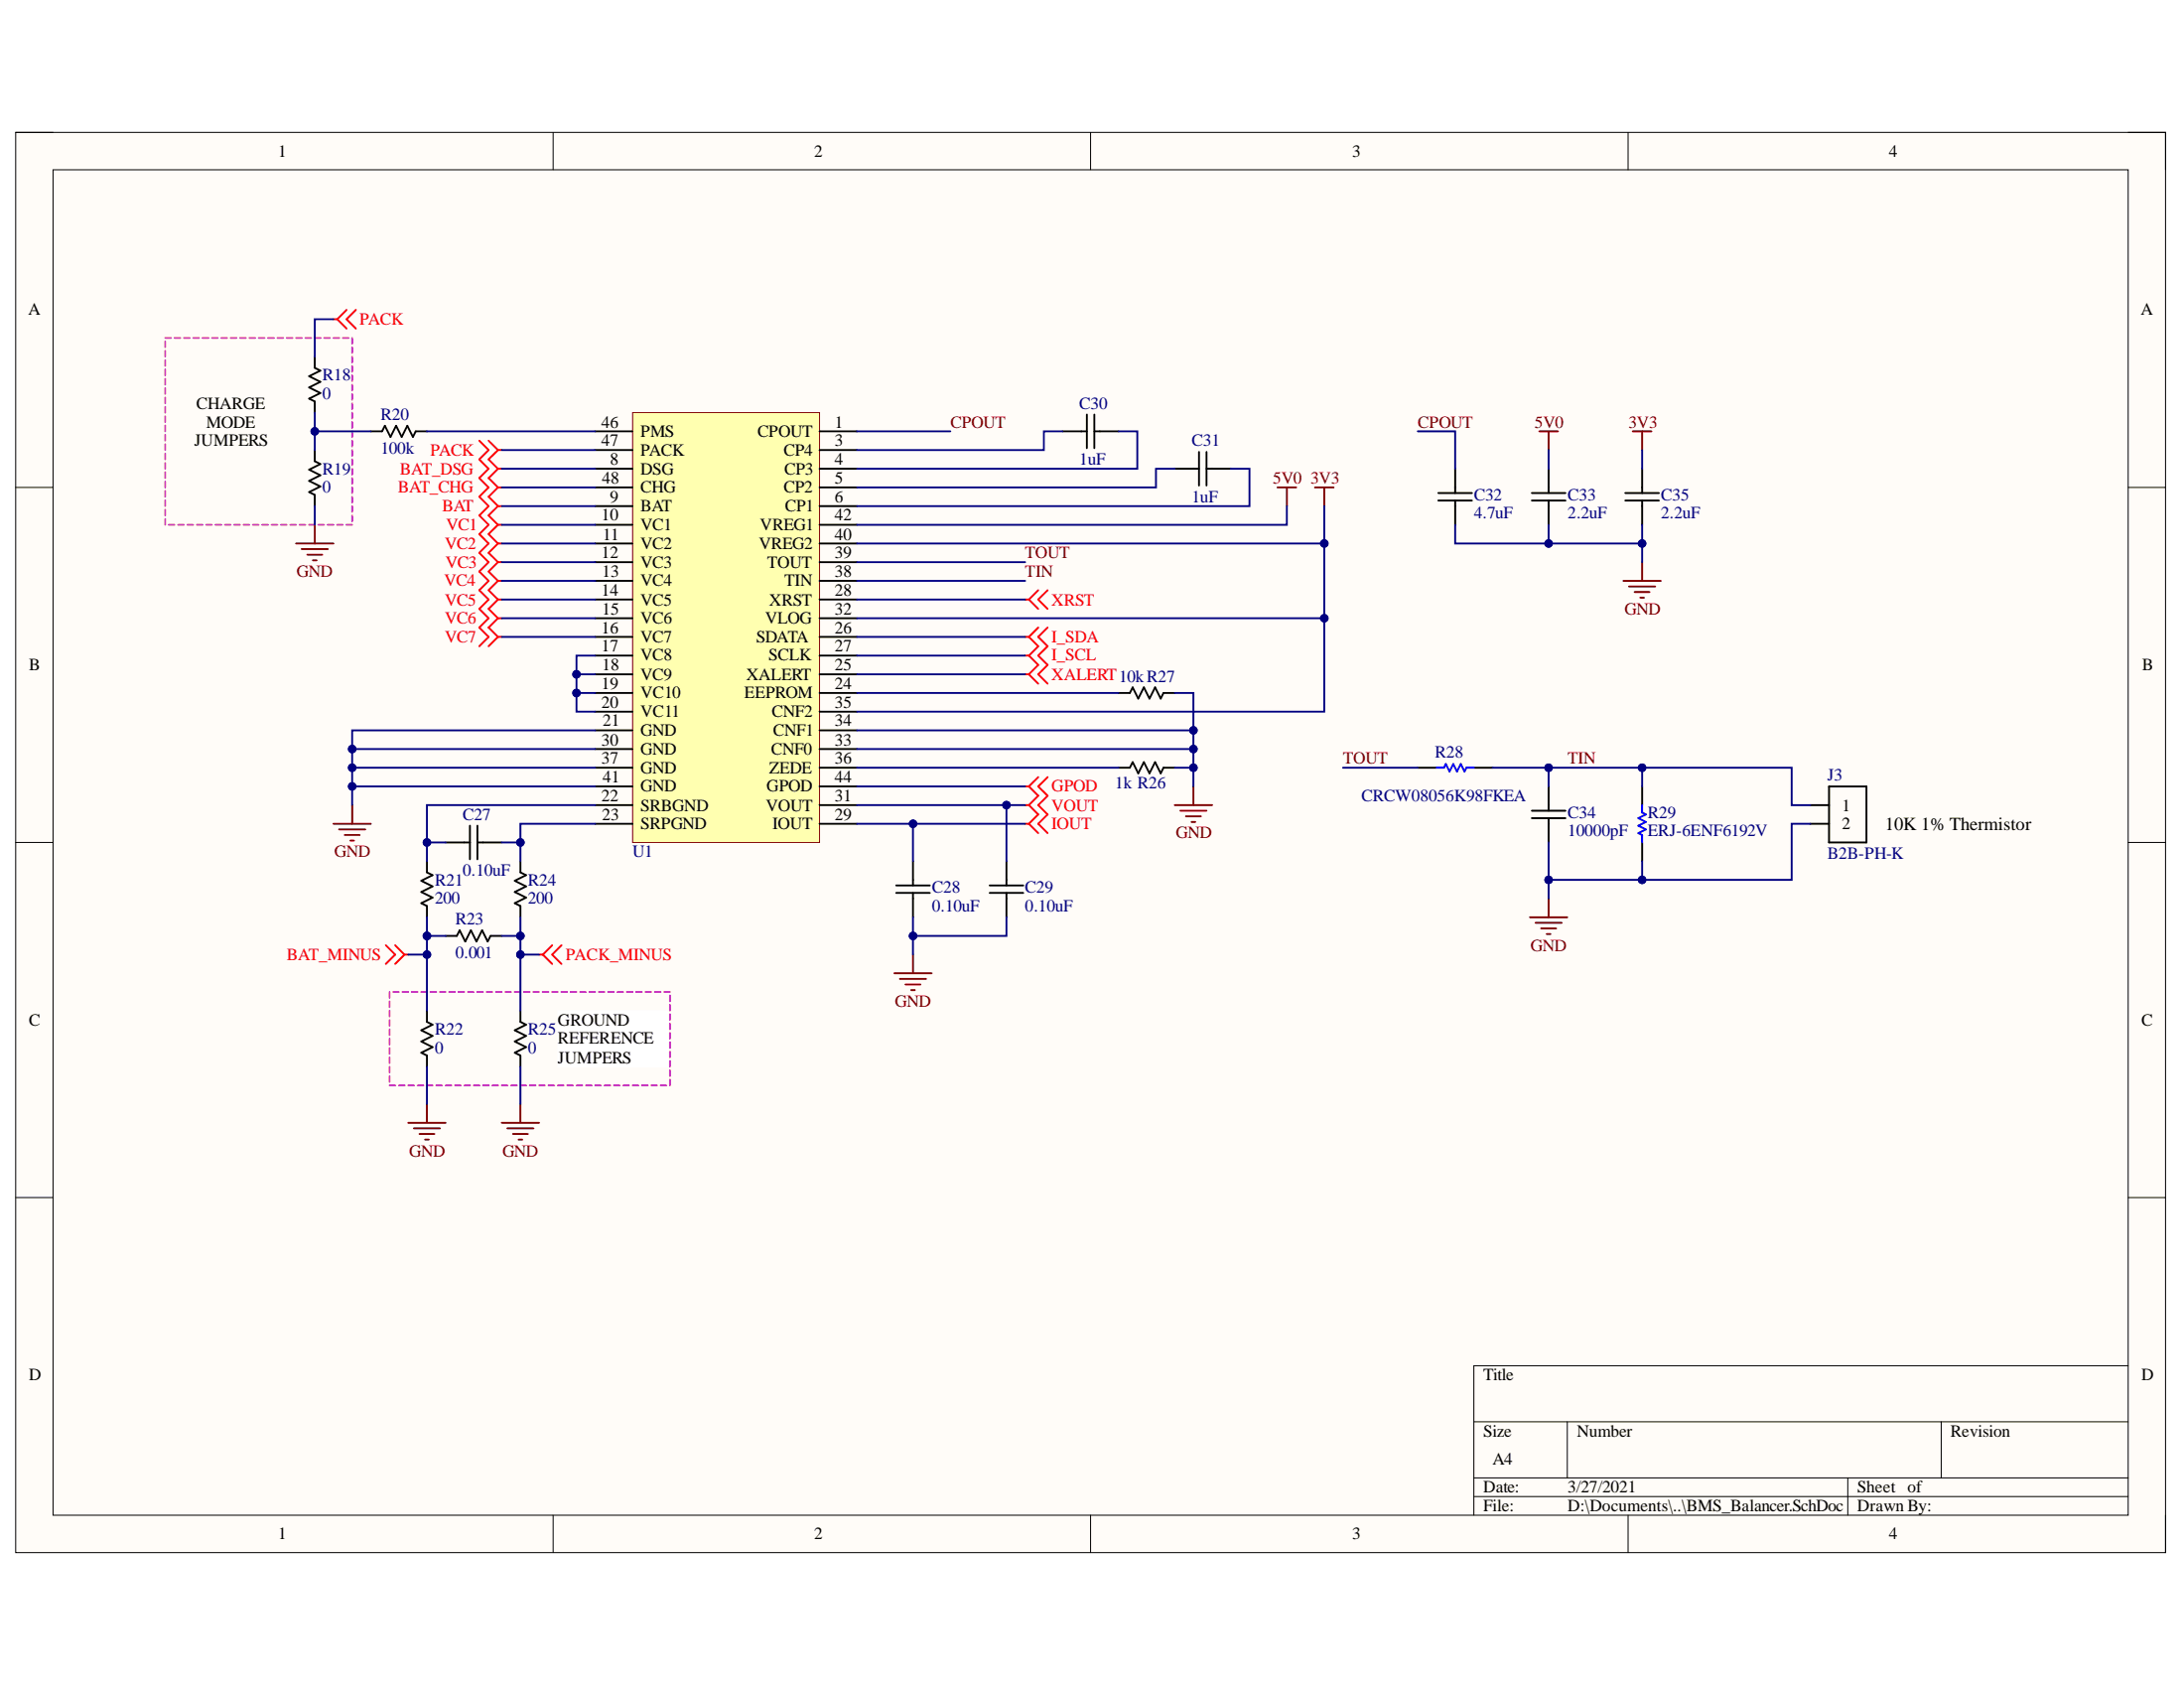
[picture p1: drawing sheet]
<svg xmlns="http://www.w3.org/2000/svg" width="279mm" height="216mm" viewBox="0 0 279 216" stroke-linecap="round" stroke-linejoin="round" font-family="sans-serif">
<path d="M2 16.9h275v181.7h-275z" fill-rule="evenodd" fill="#fffcf8"/>
<path d="M2 16.9h275v181.7h-275z" fill="none" stroke="#000" stroke-width=".13"/>
<path d="M6.8 21.7h265.5v172.1h-265.5z" fill-rule="evenodd" fill="#fffcf8"/>
<g fill="none" stroke="#000" stroke-width=".13">
<path d="M2 16.9h4.8M70.8 16.9v4.8M139.5 16.9v4.8M208.3 16.9v4.8M272.3 16.9h4.7v4.8M6.8 21.7h265.5v172.1h-265.5zM2 62.3h4.8M272.3 62.3h4.7M2 107.8h4.8M272.3 107.8h4.7M2 153.2h4.8M272.3 153.2h4.7"/>
<path d="M272.3 174.7h-83.8v19.1M70.8 193.8v4.8M139.5 193.8v4.8M188.5 181.9h83.8M188.5 189h83.8M188.5 191.4h83.8M200.5 181.9v7.1M208.3 193.8v4.8M236.4 189v4.8M248.3 181.9v7.1M277 193.8v4.8"/>
</g>
<path d="M80.9 52.8h23.9v55h-23.9z" fill-rule="evenodd" fill="#ffffb0"/>
<path d="M80.9 52.8h23.9v55h-23.9z" fill="none" stroke="#800000" stroke-width=".13"/>
<g fill="none" stroke="#000" stroke-width=".24">
<path d="M76.1 55.2h4.8M76.1 57.6h4.8M76.1 60h4.8M104.8 55.2h4.8M104.8 57.6h4.8M104.8 60h4.8M135.9 55.2h3.1M139 53v4.3M140 55.2h3.1M140 53v4.3M150.3 60h3.1M153.4 57.8v4.3"/>
<path d="M154.3 60h3.2M154.3 57.8v4.3M186.2 60v3.1M198.1 60v3.1M210.1 60v3.1M76.1 62.3h4.8M76.1 64.7h4.8M76.1 67.1h4.8M76.1 69.5h4.8M76.1 71.9h4.8M76.1 74.3h4.8M76.1 76.7h4.8"/>
<path d="M76.1 79.1h4.8M104.8 62.3h4.8M104.8 64.7h4.8M104.8 67.1h4.8M104.8 69.5h4.8M104.8 71.9h4.8M104.8 74.3h4.8M104.8 76.7h4.8M104.8 79.1h4.8M184 64h4.3M184 63.1h4.3M186.2 64v3.1"/>
<path d="M196 64h4.3M196 63.1h4.3M198.1 64v3.1M207.9 64h4.3M207.9 63.1h4.3M210.1 64v3.1M76.1 81.5h4.8M76.1 83.9h4.8M76.1 86.2h4.8M76.1 88.6h4.8M76.1 91h4.8M76.1 93.4h4.8"/>
<path d="M76.1 95.8h4.8M76.1 98.2h4.8M104.8 81.5h4.8M104.8 83.9h4.8M104.8 86.2h4.8M104.8 88.6h4.8M104.8 91h4.8M104.8 93.4h4.8M104.8 95.8h4.8M104.8 98.2h4.8M143.1 98.2h1.4l.4-.7 .7 1.4 .7-1.4 .8 1.4 .7-1.4 .7 1.4 .3-.7h1.5M181.4 98.2h2.4"/>
<path d="M188.5 98.2h2.4M54.6 110.1v1.5l.7 .3-1.4 .8 1.4 .7-1.4 .7 1.4 .7-1.4 .7 .7 .4v1.4M57 119.7h1.4l.4-.7 .7 1.4 .7-1.4 .8 1.4 .7-1.4 .7 1.4 .4-.7h1.4M57 107.8h3.1M60.1 105.6v4.3M61.1 107.8h3.1M61.1 105.6v4.3M66.6 110.1v1.5l.7 .3-1.4 .8 1.4 .7-1.4 .7 1.4 .7-1.4 .7 .7 .4v1.4M76.1 103h4.8M76.1 105.4h4.8M76.1 100.6h4.8M104.8 103h4.8"/>
<path d="M104.8 105.4h4.8M104.8 100.6h4.8M114.6 113.3h4.4M114.6 114.2h4.4M116.8 110.1v3.2M116.8 114.2v3.1M126.6 113.3h4.3M126.6 114.2h4.3M128.8 110.1v3.2M128.8 114.2v3.1M196 103.7h4.3M196 104.6h4.3"/>
<path d="M198.1 100.6v3.1M198.1 104.6v3.2M54.6 129.3v1.4l.7 .4-1.4 .7 1.4 .7-1.4 .7 1.4 .7-1.4 .7 .7 .4v1.4M66.6 129.3v1.4l.7 .4-1.4 .7 1.4 .7-1.4 .7 1.4 .7-1.4 .7 .7 .4v1.4"/>
</g>
<g fill="none" stroke="#800000" stroke-width=".24">
<path d="M196.9 55.2h2.4M198.1 55.2v2.4M208.9 55.2h2.4M210.1 55.2v2.4M163.4 62.3h2.4M164.6 62.3v2.4M168.2 62.3h2.4M169.4 62.3v2.4M207.7 74.3h4.8M208.4 75h3.3M209.1 75.7h1.9M209.8 76.4h.5"/>
<path d="M210.1 71.9v2.4M42.7 105.4h4.7M43.4 106.1h3.3M44.1 106.8h1.9M44.8 107.5h.5M45.1 103v2.4M150.3 103h4.8M151 103.7h3.3M151.7 104.4h1.9M152.4 105.1h.5M152.7 100.6v2.4M114.4 124.5h4.8"/>
<path d="M115.1 125.2h3.4M115.8 125.9h2M116.6 126.6h.4M116.8 122.1v2.4M52.2 143.6h4.8M52.9 144.3h3.4M53.7 145h1.9M54.4 145.8h.5M54.6 141.2v2.4M64.2 143.6h4.8M64.9 144.3h3.4M65.6 145h1.9"/>
<path d="M66.3 145.8h.5M66.6 141.2v2.4"/>
</g>
<g fill="none" stroke="#f00" stroke-width=".24">
<path d="M61.3 56.4l1.2 1.2-1.2 1.2 1.2 1.2-1.2 1.1 1.2 1.2-1.2 1.2 1.2 1.2-1.2 1.2 1.2 1.2-1.2 1.2 1.2 1.2-1.2 1.2 1.2 1.2-1.2 1.2 1.2 1.2-1.2 1.2 1.2 1.2-1.2 1.2 1.2 1.2-1.2 1.2 1.2 1.2-1.2 1.2M62.5 56.4l1.2 1.2M63.7 60l-1.2 1.1 1.2 1.2M63.7 57.6l-1.2 1.2 1.2 1.2M63.7 60h.5M63.7 57.6h.5M63.7 62.3l-1.2 1.2 1.2 1.2M63.7 62.3h.5M63.7 64.7l-1.2 1.2 1.2 1.2M63.7 64.7h.5M63.7 67.1l-1.2 1.2 1.2 1.2M63.7 67.1h.5"/>
<path d="M63.7 69.5l-1.2 1.2 1.2 1.2M63.7 69.5h.5M63.7 71.9l-1.2 1.2 1.2 1.2M63.7 71.9h.5M63.7 74.3l-1.2 1.2 1.2 1.2M63.7 74.3h.5M63.7 76.7l-1.2 1.2 1.2 1.2M63.7 76.7h.5M63.7 79.1l-1.2 1.2 1.2 1.2M63.7 79.1h.5M131.2 76.7h.4M131.6 76.7l1.2 1.2"/>
<path d="M132.8 75.5l-1.2 1.2M134 75.5l-1.2 1.2 1.2 1.2M63.7 81.5l-1.2 1.2M63.7 81.5h.5M132.8 99.4l-1.2 1.2M134 99.4l-1.2 1.2 1.2 1.2-1.2 1.2 1.2 1.2-1.2 1.2 1.2 1.2M131.2 100.6h.4M131.2 103h.4M131.2 105.4h.4M131.6 100.6l1.2 1.2-1.2 1.2M131.6 103l1.2 1.2-1.2 1.2M131.6 105.4l1.2 1.2"/>
<path d="M49.4 120.9l1.2 1.2-1.2 1.2M50.6 120.9l1.1 1.2M51.7 122.1l-1.1 1.2M51.7 122.1h.5M69 122.1h.4M69.4 122.1l1.2 1.2M70.6 120.9l-1.2 1.2M71.8 120.9l-1.2 1.2 1.2 1.2"/>
</g>
<path d="M183.8 98.2h.9l.3-.5 .4 1 .5-1 .5 1 .5-1 .5 1 .2-.5h.9" fill="none" stroke="#00f" stroke-width=".24"/>
<path d="M71.4 129.3h14.3v7.1h-14.3z" fill-rule="evenodd" fill="#fff"/>
<path d="M71.4 129.3h14.3v7.1h-14.3z" fill="none" stroke="#fff" stroke-width=".13"/>
<g fill="none" stroke="#cd32cd" stroke-width=".24">
<path d="M21.1 43.2h.8M21.1 43.7v.7M21.1 44.9v.7M21.1 46.1v.7M21.1 47.3v.7M21.1 48.5v.7M21.1 49.6v.8M21.1 50.8v.8M21.1 52v.8M21.1 53.2v.8M21.1 54.4v.8M21.1 55.6v.8"/>
<path d="M21.1 56.8v.8M21.1 58v.8M21.1 59.2v.8M22.3 43.2h.8M23.5 43.2h.8M24.7 43.2h.8M25.9 43.2h.8M27.1 43.2h.8M28.3 43.2h.8M29.5 43.2h.8M30.7 43.2h.7M31.9 43.2h.7"/>
<path d="M33.1 43.2h.7M34.3 43.2h.7M35.5 43.2h.7M36.7 43.2h.7M37.9 43.2h.7M39.1 43.2h.7M40.3 43.2h.7M41.5 43.2h.7M42.7 43.2h.7M43.9 43.2h.7M45.1 43.2v.8M45.1 44.4v.8"/>
<path d="M45.1 45.6v.8M45.1 46.8v.8M45.1 48v.7M45.1 49.2v.7M45.1 50.4v.7M45.1 51.6v.7M45.1 52.8v.7M45.1 54v.7M45.1 55.2v.7M45.1 56.4v.7M45.1 57.6v.7M45.1 58.8v.7"/>
<path d="M45.1 60v.7M21.1 60.4v.7M21.1 61.6v.7M21.1 62.8v.7M21.1 64v.7M21.1 65.2v.7M21.1 66.4v.7M21.6 67.1h.7M22.8 67.1h.7M24 67.1h.7M25.2 67.1h.7M26.4 67.1h.7"/>
<path d="M27.6 67.1h.7M28.8 67.1h.7M30 67.1h.7M31.1 67.1h.8M32.3 67.1h.8M33.5 67.1h.8M34.7 67.1h.8M35.9 67.1h.8M37.1 67.1h.8M38.3 67.1h.8M39.5 67.1h.8M40.7 67.1h.8"/>
<path d="M41.9 67.1h.8M43.1 67.1h.8M44.3 67.1h.8M45.1 61.1v.8M45.1 62.3v.8M45.1 63.5v.8M45.1 64.7v.8M45.1 65.9v.8M49.8 126.9v.7M49.8 128.1v.7M49.8 129.3v.7M49.8 130.5v.7"/>
<path d="M49.8 131.7v.7M49.8 132.9v.7M49.8 134v.8M49.8 135.2v.8M49.8 136.4v.8M49.8 137.6v.8M49.8 138.8h.8M50.3 126.9h.7M51 138.8h.8M51.5 126.9h.7M52.2 138.8h.8M52.7 126.9h.7"/>
<path d="M53.4 138.8h.8M53.9 126.9h.7M54.6 138.8h.8M55.1 126.9h.7M55.8 138.8h.8M56.3 126.9h.7M57 138.8h.8M57.5 126.9h.7M58.2 138.8h.8M58.7 126.9h.7M59.4 138.8h.8M59.8 126.9h.8"/>
<path d="M60.6 138.8h.7M61 126.9h.8M61.8 138.8h.7M62.2 126.9h.8M63 138.8h.7M63.4 126.9h.8M64.2 138.8h.7M64.6 126.9h.8M65.4 138.8h.7M65.8 126.9h.8M66.6 138.8h.7M67 126.9h.8"/>
<path d="M67.8 138.8h.7M68.2 126.9h.8M69 138.8h.7M69.4 126.9h.8M70.2 138.8h.7M70.6 126.9h.8M71.4 138.8h.7M71.8 126.9h.8M72.6 138.8h.7M73 126.9h.7M73.7 138.8h.8M74.2 126.9h.7"/>
<path d="M74.9 138.8h.8M75.4 126.9h.7M76.1 138.8h.8M76.6 126.9h.7M77.3 138.8h.8M77.8 126.9h.7M78.5 138.8h.8M79 126.9h.7M79.7 138.8h.8M80.2 126.9h.7M80.9 138.8h.8M81.4 126.9h.7"/>
<path d="M82.1 138.8h.8M82.6 126.9h.7M83.3 138.8h.8M83.8 126.9h.7M84.5 138.8h.8M85 126.9h.7M85.7 127.3v.8M85.7 128.5v.8M85.7 129.7v.8M85.7 130.9v.8M85.7 132.1v.8M85.7 133.3v.7"/>
<path d="M85.7 134.5v.7M85.7 135.7v.7M85.7 136.9v.7M85.7 138.1v.7"/>
</g>
<path d="M44.3 39.6l-1.2 1.2M45.5 39.6l-1.2 1.2 1.2 1.2M42.7 40.8h.4M43.1 40.8l1.2 1.2M131.2 86.2h.4M131.2 83.9h.4M131.2 81.5h.4M131.6 86.2l1.2 1.2M131.6 83.9l1.2 1.1-1.2 1.2M131.6 81.5l1.2 1.2-1.2 1.2M132.8 80.3l-1.2 1.2M134 80.3l-1.2 1.2 1.2 1.2-1.2 1.2 1.2 1.1-1.2 1.2 1.2 1.2" fill="none" stroke="#f00" stroke-width=".24"/>
<path d="M40.3 45.6v1.4l.7 .4-1.4 .7 1.4 .7-1.4 .8 1.4 .7-1.4 .7 .7 .3v1.5M40.3 57.6v1.4l.7 .4-1.4 .7 1.4 .7-1.4 .7 1.4 .7-1.4 .7 .7 .4v1.4M47.4 55.2h1.5l.3-.7 .8 1.4 .7-1.4 .7 1.4 .7-1.4 .7 1.4 .4-.7h1.4M143.1 88.6h1.4l.4-.7 .7 1.5 .7-1.5 .8 1.5 .7-1.5 .7 1.5 .3-.8h1.5M210.1 100.6v2.4M210.1 107.8v2.4M231.6 103h2.4M231.6 105.4h2.4M234 100.6h4.8v7.2h-4.8z" fill="none" stroke="#000" stroke-width=".24"/>
<path d="M210.1 103v.9l.5 .3-1 .4 1 .5-1 .5 1 .5-1 .5 .5 .2v1" fill="none" stroke="#00f" stroke-width=".24"/>
<path d="M37.9 69.5h4.8M38.6 70.2h3.3M39.3 70.9h1.9M40 71.7h.5M40.3 67.1v2.4M195.7 117.3h4.8M196.4 118h3.4M197.2 118.7h1.9M197.9 119.5h.5M198.1 114.9v2.4" fill="none" stroke="#800000" stroke-width=".24"/>
<path d="M40.3 55.2h7.1M210.1 57.6v2.4" fill="none" stroke="#000080" stroke-width=".24"/>
<circle cx="40.3" cy="55.2" r=".48" fill="#000080"/>
<circle cx="40.3" cy="55.2" r=".48" fill="none" stroke="#000080" stroke-width=".13"/>
<path d="M42.7 40.8h-2.4v4.8M45.1 100.6h31" fill="none" stroke="#000080" stroke-width=".24"/>
<circle cx="45.1" cy="100.6" r=".48" fill="#000080"/>
<circle cx="45.1" cy="100.6" r=".48" fill="none" stroke="#000080" stroke-width=".13"/>
<path d="M45.1 98.2h31" fill="none" stroke="#000080" stroke-width=".24"/>
<circle cx="45.1" cy="98.2" r=".48" fill="#000080"/>
<circle cx="45.1" cy="98.2" r=".48" fill="none" stroke="#000080" stroke-width=".13"/>
<path d="M45.1 95.8h31" fill="none" stroke="#000080" stroke-width=".24"/>
<circle cx="45.1" cy="95.8" r=".48" fill="#000080"/>
<circle cx="45.1" cy="95.8" r=".48" fill="none" stroke="#000080" stroke-width=".13"/>
<path d="M76.1 93.4h-31v9.6" fill="none" stroke="#000080" stroke-width=".24"/>
<circle cx="45.1" cy="100.6" r=".48" fill="#000080"/>
<circle cx="45.1" cy="100.6" r=".48" fill="none" stroke="#000080" stroke-width=".13"/>
<circle cx="45.1" cy="98.2" r=".48" fill="#000080"/>
<circle cx="45.1" cy="98.2" r=".48" fill="none" stroke="#000080" stroke-width=".13"/>
<circle cx="45.1" cy="95.8" r=".48" fill="#000080"/>
<circle cx="45.1" cy="95.8" r=".48" fill="none" stroke="#000080" stroke-width=".13"/>
<path d="M52.2 122.1h2.4" fill="none" stroke="#000080" stroke-width=".24"/>
<circle cx="54.6" cy="122.1" r=".48" fill="#000080"/>
<circle cx="54.6" cy="122.1" r=".48" fill="none" stroke="#000080" stroke-width=".13"/>
<path d="M54.6 119.7h2.4" fill="none" stroke="#000080" stroke-width=".24"/>
<circle cx="54.6" cy="119.7" r=".48" fill="#000080"/>
<circle cx="54.6" cy="119.7" r=".48" fill="none" stroke="#000080" stroke-width=".13"/>
<path d="M54.6 107.8h2.4" fill="none" stroke="#000080" stroke-width=".24"/>
<circle cx="54.6" cy="107.8" r=".48" fill="#000080"/>
<circle cx="54.6" cy="107.8" r=".48" fill="none" stroke="#000080" stroke-width=".13"/>
<path d="M76.1 103h-21.5v7.1" fill="none" stroke="#000080" stroke-width=".24"/>
<circle cx="54.6" cy="107.8" r=".48" fill="#000080"/>
<circle cx="54.6" cy="107.8" r=".48" fill="none" stroke="#000080" stroke-width=".13"/>
<path d="M54.6 55.2h21.5M66.6 117.3v2.4h-2.4" fill="none" stroke="#000080" stroke-width=".24"/>
<circle cx="66.6" cy="119.7" r=".48" fill="#000080"/>
<circle cx="66.6" cy="119.7" r=".48" fill="none" stroke="#000080" stroke-width=".13"/>
<path d="M64.2 107.8h2.4" fill="none" stroke="#000080" stroke-width=".24"/>
<circle cx="66.6" cy="107.8" r=".48" fill="#000080"/>
<circle cx="66.6" cy="107.8" r=".48" fill="none" stroke="#000080" stroke-width=".13"/>
<path d="M64.2 60h11.9M64.2 57.6h11.9M64.2 79.1h11.9M64.2 76.7h11.9M64.2 74.3h11.9M64.2 71.9h11.9M64.2 69.5h11.9M64.2 67.1h11.9M64.2 64.7h11.9M64.2 62.3h11.9M64.2 81.5h11.9M66.6 122.1h2.4" fill="none" stroke="#000080" stroke-width=".24"/>
<circle cx="66.6" cy="122.1" r=".48" fill="#000080"/>
<circle cx="66.6" cy="122.1" r=".48" fill="none" stroke="#000080" stroke-width=".13"/>
<path d="M76.1 105.4h-9.5v4.7" fill="none" stroke="#000080" stroke-width=".24"/>
<circle cx="66.6" cy="107.8" r=".48" fill="#000080"/>
<circle cx="66.6" cy="107.8" r=".48" fill="none" stroke="#000080" stroke-width=".13"/>
<path d="M76.1 83.9h-2.4v7.1h2.4" fill="none" stroke="#000080" stroke-width=".24"/>
<circle cx="73.8" cy="86.2" r=".48" fill="#000080"/>
<circle cx="73.8" cy="86.2" r=".48" fill="none" stroke="#000080" stroke-width=".13"/>
<circle cx="73.8" cy="88.6" r=".48" fill="#000080"/>
<circle cx="73.8" cy="88.6" r=".48" fill="none" stroke="#000080" stroke-width=".13"/>
<path d="M73.7 88.6h2.4" fill="none" stroke="#000080" stroke-width=".24"/>
<circle cx="73.8" cy="88.6" r=".48" fill="#000080"/>
<circle cx="73.8" cy="88.6" r=".48" fill="none" stroke="#000080" stroke-width=".13"/>
<path d="M73.7 86.2h2.4" fill="none" stroke="#000080" stroke-width=".24"/>
<circle cx="73.8" cy="86.2" r=".48" fill="#000080"/>
<circle cx="73.8" cy="86.2" r=".48" fill="none" stroke="#000080" stroke-width=".13"/>
<path d="M109.6 105.4h7.2v4.7" fill="none" stroke="#000080" stroke-width=".24"/>
<circle cx="116.8" cy="105.4" r=".48" fill="#000080"/>
<circle cx="116.8" cy="105.4" r=".48" fill="none" stroke="#000080" stroke-width=".13"/>
<path d="M109.6 103h19.2v7.1" fill="none" stroke="#000080" stroke-width=".24"/>
<circle cx="128.8" cy="103" r=".48" fill="#000080"/>
<circle cx="128.8" cy="103" r=".48" fill="none" stroke="#000080" stroke-width=".13"/>
<path d="M109.6 95.8h43.1v2.4M109.6 98.2h33.5M109.6 100.6h21.6" fill="none" stroke="#000080" stroke-width=".24"/>
<circle cx="152.7" cy="95.8" r=".48" fill="#000080"/>
<circle cx="152.7" cy="95.8" r=".48" fill="none" stroke="#000080" stroke-width=".13"/>
<circle cx="152.7" cy="98.2" r=".48" fill="#000080"/>
<circle cx="152.7" cy="98.2" r=".48" fill="none" stroke="#000080" stroke-width=".13"/>
<path d="M109.6 93.4h43.1v2.4" fill="none" stroke="#000080" stroke-width=".24"/>
<circle cx="152.7" cy="93.4" r=".48" fill="#000080"/>
<circle cx="152.7" cy="93.4" r=".48" fill="none" stroke="#000080" stroke-width=".13"/>
<circle cx="152.7" cy="95.8" r=".48" fill="#000080"/>
<circle cx="152.7" cy="95.8" r=".48" fill="none" stroke="#000080" stroke-width=".13"/>
<path d="M169.4 79.1v11.9h-59.8" fill="none" stroke="#000080" stroke-width=".24"/>
<circle cx="169.4" cy="79.1" r=".48" fill="#000080"/>
<circle cx="169.4" cy="79.1" r=".48" fill="none" stroke="#000080" stroke-width=".13"/>
<path d="M169.4 69.5v9.6h-59.8M109.6 88.6h33.5M109.6 86.2h21.6M109.6 83.9h21.6M109.6 81.5h21.6" fill="none" stroke="#000080" stroke-width=".24"/>
<circle cx="169.4" cy="79.1" r=".48" fill="#000080"/>
<circle cx="169.4" cy="79.1" r=".48" fill="none" stroke="#000080" stroke-width=".13"/>
<circle cx="169.4" cy="69.5" r=".48" fill="#000080"/>
<circle cx="169.4" cy="69.5" r=".48" fill="none" stroke="#000080" stroke-width=".13"/>
<path d="M109.6 76.7h21.6M109.6 74.3h21.6M109.6 71.9h21.6M169.4 64.7v4.8h-59.8" fill="none" stroke="#000080" stroke-width=".24"/>
<circle cx="169.4" cy="69.5" r=".48" fill="#000080"/>
<circle cx="169.4" cy="69.5" r=".48" fill="none" stroke="#000080" stroke-width=".13"/>
<path d="M109.6 55.2h12M135.9 55.2h-2.4v2.4h-23.9M143.1 55.2h2.4v4.8h-35.9M150.3 60h-2.4v2.3h-38.3M157.5 60h2.3v4.7h-50.2M164.6 64.7v2.4h-55M128.8 117.3v2.4h-12" fill="none" stroke="#000080" stroke-width=".24"/>
<circle cx="116.8" cy="119.7" r=".48" fill="#000080"/>
<circle cx="116.8" cy="119.7" r=".48" fill="none" stroke="#000080" stroke-width=".13"/>
<path d="M116.8 105.4h14.4" fill="none" stroke="#000080" stroke-width=".24"/>
<circle cx="116.8" cy="105.4" r=".48" fill="#000080"/>
<circle cx="116.8" cy="105.4" r=".48" fill="none" stroke="#000080" stroke-width=".13"/>
<path d="M128.8 103h2.4" fill="none" stroke="#000080" stroke-width=".24"/>
<circle cx="128.8" cy="103" r=".48" fill="#000080"/>
<circle cx="128.8" cy="103" r=".48" fill="none" stroke="#000080" stroke-width=".13"/>
<path d="M150.3 98.2h2.4v2.4" fill="none" stroke="#000080" stroke-width=".24"/>
<circle cx="152.7" cy="98.2" r=".48" fill="#000080"/>
<circle cx="152.7" cy="98.2" r=".48" fill="none" stroke="#000080" stroke-width=".13"/>
<path d="M150.3 88.6h2.4v4.8" fill="none" stroke="#000080" stroke-width=".24"/>
<circle cx="152.7" cy="93.4" r=".48" fill="#000080"/>
<circle cx="152.7" cy="93.4" r=".48" fill="none" stroke="#000080" stroke-width=".13"/>
<path d="M181.4 55.2h4.8v4.8M186.2 67.1v2.4h11.9M171.8 98.2h9.6" fill="none" stroke="#000080" stroke-width=".24"/>
<circle cx="198.1" cy="69.5" r=".48" fill="#000080"/>
<circle cx="198.1" cy="69.5" r=".48" fill="none" stroke="#000080" stroke-width=".13"/>
<path d="M190.9 98.2h7.2v2.4" fill="none" stroke="#000080" stroke-width=".24"/>
<circle cx="198.1" cy="98.2" r=".48" fill="#000080"/>
<circle cx="198.1" cy="98.2" r=".48" fill="none" stroke="#000080" stroke-width=".13"/>
<path d="M198.1 107.8v4.7h12v-2.3" fill="none" stroke="#000080" stroke-width=".24"/>
<circle cx="198.1" cy="112.5" r=".48" fill="#000080"/>
<circle cx="198.1" cy="112.5" r=".48" fill="none" stroke="#000080" stroke-width=".13"/>
<circle cx="210.1" cy="112.5" r=".48" fill="#000080"/>
<circle cx="210.1" cy="112.5" r=".48" fill="none" stroke="#000080" stroke-width=".13"/>
<path d="M198.1 98.2h12v2.4" fill="none" stroke="#000080" stroke-width=".24"/>
<circle cx="198.1" cy="98.2" r=".48" fill="#000080"/>
<circle cx="198.1" cy="98.2" r=".48" fill="none" stroke="#000080" stroke-width=".13"/>
<circle cx="210.1" cy="98.2" r=".48" fill="#000080"/>
<circle cx="210.1" cy="98.2" r=".48" fill="none" stroke="#000080" stroke-width=".13"/>
<path d="M198.1 67.1v2.4h12v2.4" fill="none" stroke="#000080" stroke-width=".24"/>
<circle cx="198.1" cy="69.5" r=".48" fill="#000080"/>
<circle cx="198.1" cy="69.5" r=".48" fill="none" stroke="#000080" stroke-width=".13"/>
<circle cx="210.1" cy="69.5" r=".48" fill="#000080"/>
<circle cx="210.1" cy="69.5" r=".48" fill="none" stroke="#000080" stroke-width=".13"/>
<path d="M231.6 105.4h-2.4v7.1h-19.1" fill="none" stroke="#000080" stroke-width=".24"/>
<circle cx="210.1" cy="112.5" r=".48" fill="#000080"/>
<circle cx="210.1" cy="112.5" r=".48" fill="none" stroke="#000080" stroke-width=".13"/>
<path d="M210.1 98.2h19.1v4.8h2.4" fill="none" stroke="#000080" stroke-width=".24"/>
<circle cx="210.1" cy="98.2" r=".48" fill="#000080"/>
<circle cx="210.1" cy="98.2" r=".48" fill="none" stroke="#000080" stroke-width=".13"/>
<path d="M40.3 52.8v4.8M40.3 64.7v2.4" fill="none" stroke="#000080" stroke-width=".24"/>
<circle cx="40.3" cy="55.2" r=".48" fill="#000080"/>
<circle cx="40.3" cy="55.2" r=".48" fill="none" stroke="#000080" stroke-width=".13"/>
<path d="M54.6 119.7v9.6M54.6 136.4v4.8" fill="none" stroke="#000080" stroke-width=".24"/>
<circle cx="54.6" cy="119.7" r=".48" fill="#000080"/>
<circle cx="54.6" cy="119.7" r=".48" fill="none" stroke="#000080" stroke-width=".13"/>
<circle cx="54.6" cy="122.1" r=".48" fill="#000080"/>
<circle cx="54.6" cy="122.1" r=".48" fill="none" stroke="#000080" stroke-width=".13"/>
<path d="M54.6 117.3v2.4" fill="none" stroke="#000080" stroke-width=".24"/>
<circle cx="54.6" cy="119.7" r=".48" fill="#000080"/>
<circle cx="54.6" cy="119.7" r=".48" fill="none" stroke="#000080" stroke-width=".13"/>
<path d="M66.6 119.7v9.6M66.6 136.4v4.8" fill="none" stroke="#000080" stroke-width=".24"/>
<circle cx="66.6" cy="119.7" r=".48" fill="#000080"/>
<circle cx="66.6" cy="119.7" r=".48" fill="none" stroke="#000080" stroke-width=".13"/>
<circle cx="66.6" cy="122.1" r=".48" fill="#000080"/>
<circle cx="66.6" cy="122.1" r=".48" fill="none" stroke="#000080" stroke-width=".13"/>
<path d="M116.8 117.3v4.8" fill="none" stroke="#000080" stroke-width=".24"/>
<circle cx="116.8" cy="119.7" r=".48" fill="#000080"/>
<circle cx="116.8" cy="119.7" r=".48" fill="none" stroke="#000080" stroke-width=".13"/>
<path d="M198.1 112.5v2.4" fill="none" stroke="#000080" stroke-width=".24"/>
<circle cx="198.1" cy="112.5" r=".48" fill="#000080"/>
<circle cx="198.1" cy="112.5" r=".48" fill="none" stroke="#000080" stroke-width=".13"/>
<path d="M198.1 57.6v2.4M210.1 67.1v2.4" fill="none" stroke="#000080" stroke-width=".24"/>
<circle cx="210.1" cy="69.5" r=".48" fill="#000080"/>
<circle cx="210.1" cy="69.5" r=".48" fill="none" stroke="#000080" stroke-width=".13"/>
<text font-size="2.4" x="241.2" y="106.1">10K 1% Thermistor</text>
<g font-size="2.2">
<text x="35.6" y="20">1</text>
<text x="104.2" y="20">2</text>
<text x="173" y="20">3</text>
<text x="241.7" y="20">4</text>
<text x="3.6" y="40.3">A</text>
<text x="273.9" y="40.3">A</text>
<text x="25.1" y="52.3">CHARGE</text>
<text x="24.9" y="57.1">JUMPERS</text>
<text x="26.4" y="54.7">MODE</text>
<text x="76.9" y="54.7">46</text>
<text x="76.9" y="57.1">47</text>
<text x="78" y="59.4">8</text>
<text x="81.9" y="55.9">PMS</text>
<text x="81.9" y="58.2">PACK</text>
<text x="96.9" y="55.9">CPOUT</text>
<text x="100.3" y="58.2">CP4</text>
<text x="106.8" y="54.7">1</text>
<text x="106.8" y="57.1">3</text>
<text x="106.8" y="59.4">4</text>
<text x="77" y="61.9">48</text>
<text x="78" y="64.2">9</text>
<text x="81.9" y="60.7">DSG</text>
<text x="81.9" y="65.4">BAT</text>
<text x="81.9" y="63.1">CHG</text>
<text x="100.3" y="63.1">CP2</text>
<text x="100.4" y="60.7">CP3</text>
<text x="100.5" y="65.4">CP1</text>
<text x="106.8" y="61.9">5</text>
<text x="106.8" y="64.2">6</text>
<text x="76.9" y="66.6">10</text>
<text x="76.9" y="71.4">12</text>
<text x="77.1" y="69.1">11</text>
<text x="81.9" y="67.8">VC1</text>
<text x="81.9" y="70.2">VC2</text>
<text x="97.1" y="70.2">VREG2</text>
<text x="97.2" y="67.8">VREG1</text>
<text x="106.8" y="71.4">39</text>
<text x="106.8" y="69.1">40</text>
<text x="106.8" y="66.6">42</text>
<text x="76.9" y="76.1">14</text>
<text x="77" y="73.8">13</text>
<text x="81.9" y="72.6">VC3</text>
<text x="81.9" y="75">VC4</text>
<text x="81.9" y="77.4">VC5</text>
<text x="98.2" y="72.6">TOUT</text>
<text x="98.4" y="77.4">XRST</text>
<text x="100.4" y="75">TIN</text>
<text x="106.8" y="76.1">28</text>
<text x="106.8" y="73.8">38</text>
<text x="76.9" y="81">16</text>
<text x="76.9" y="83.3">17</text>
<text x="77" y="78.6">15</text>
<text x="81.9" y="79.8">VC6</text>
<text x="81.9" y="82.1">VC7</text>
<text x="96.7" y="82.1">SDATA</text>
<text x="97.9" y="79.8">VLOG</text>
<text x="106.8" y="81">26</text>
<text x="106.8" y="83.3">27</text>
<text x="106.8" y="78.6">32</text>
<text x="3.7" y="85.8">B</text>
<text x="76.9" y="88.1">19</text>
<text x="77" y="85.8">18</text>
<text x="81.9" y="84.5">VC8</text>
<text x="81.9" y="87">VC9</text>
<text x="81.9" y="89.3">VC10</text>
<text x="95.2" y="89.3">EEPROM</text>
<text x="95.5" y="87">XALERT</text>
<text x="98.3" y="84.5">SCLK</text>
<text x="106.8" y="88.1">24</text>
<text x="106.8" y="85.8">25</text>
<text x="274" y="85.8">B</text>
<text x="76.9" y="90.5">20</text>
<text x="76.9" y="95.3">30</text>
<text x="77.1" y="92.9">21</text>
<text x="81.9" y="91.7">VC11</text>
<text x="81.9" y="94.1">GND</text>
<text x="98.8" y="91.7">CNF2</text>
<text x="98.9" y="94.1">CNF1</text>
<text x="106.8" y="95.3">33</text>
<text x="106.8" y="92.9">34</text>
<text x="106.8" y="90.5">35</text>
<text x="76.9" y="97.7">37</text>
<text x="77.1" y="100.1">41</text>
<text x="81.9" y="96.5">GND</text>
<text x="81.9" y="98.9">GND</text>
<text x="81.9" y="101.2">GND</text>
<text x="98.1" y="101.2">GPOD</text>
<text x="98.4" y="98.9">ZEDE</text>
<text x="98.7" y="96.5">CNF0</text>
<text x="106.8" y="97.7">36</text>
<text x="106.8" y="100.1">44</text>
<text x="76.9" y="102.5">22</text>
<text x="77" y="104.9">23</text>
<text x="81.9" y="103.7">SRBGND</text>
<text x="81.9" y="106.1">SRPGND</text>
<text x="98" y="103.7">VOUT</text>
<text x="98.8" y="106.1">IOUT</text>
<text x="106.8" y="104.9">29</text>
<text x="106.8" y="102.5">31</text>
<text x="235.7" y="103.7">1</text>
<text x="235.7" y="106.1">2</text>
<text x="3.7" y="131.2">C</text>
<text x="71.4" y="131.2">GROUND</text>
<text x="274" y="131.2">C</text>
<text x="71.4" y="133.5">REFERENCE</text>
<text x="71.4" y="136">JUMPERS</text>
<text x="3.7" y="176.5">D</text>
<text x="189.7" y="176.5">Title</text>
<text x="274" y="176.5">D</text>
<text x="189.7" y="183.7">Size</text>
<text x="201.8" y="183.7">Number</text>
<text x="249.5" y="183.7">Revision</text>
<text x="189.7" y="190.9">Date:</text>
<text x="190.9" y="187.4">A4</text>
<text x="200.6" y="190.9">3/27/2021</text>
<text x="237.6" y="190.9">Sheet of</text>
<text x="35.6" y="196.9">1</text>
<text x="104.2" y="196.9">2</text>
<text x="173" y="196.9">3</text>
<text x="189.7" y="193.3">File:</text>
<text x="200.6" y="193.3">D:\Documents\..\BMS_Balancer.SchDoc</text>
<text x="237.6" y="193.3">Drawn By:</text>
<text x="241.7" y="196.9">4</text>
</g>
<g font-size="2.2" fill="#f00">
<text x="46" y="41.5">PACK</text>
<text x="55" y="58.2">PACK</text>
<text x="50.9" y="63.1">BAT_CHG</text>
<text x="51.2" y="60.7">BAT_DSG</text>
<text x="56.6" y="65.4">BAT</text>
<text x="56.9" y="70.2">VC2</text>
<text x="57.1" y="67.8">VC1</text>
<text x="56.8" y="75">VC4</text>
<text x="56.9" y="77.4">VC5</text>
<text x="57" y="72.6">VC3</text>
<text x="134.5" y="77.4">XRST</text>
<text x="56.9" y="79.8">VC6</text>
<text x="56.9" y="82.1">VC7</text>
<text x="134.5" y="82.1">I_SDA</text>
<text x="134.5" y="87">XALERT10kR27</text>
<text x="134.5" y="84.5">I_SCL</text>
<text x="134.5" y="101.2">GPOD</text>
<text x="134.5" y="103.7">VOUT</text>
<text x="134.5" y="106.1">IOUT</text>
<text x="36.7" y="122.8">BAT_MINUS</text>
<text x="72.4" y="122.8">PACK_MINUS</text>
</g>
<g font-size="2.2" fill="#000080">
<text x="41.3" y="48.7">R18</text>
<text x="41.3" y="51.1">0</text>
<text x="48.7" y="53.8">R20</text>
<text x="138.1" y="52.3">C30</text>
<text x="48.7" y="58">100k</text>
<text x="138.1" y="59.4">1uF</text>
<text x="152.5" y="57.1">C31</text>
<text x="41.3" y="60.7">R19</text>
<text x="41.3" y="63.1">0</text>
<text x="152.5" y="64.2">1uF</text>
<text x="188.6" y="64">C32</text>
<text x="200.6" y="64">C33</text>
<text x="212.5" y="64">C35</text>
<text x="188.6" y="66.3">4.7uF</text>
<text x="200.6" y="66.3">2.2uF</text>
<text x="212.5" y="66.3">2.2uF</text>
<text x="142.6" y="100.8">1k R26</text>
<text x="183.6" y="96.9">R28</text>
<text x="233.8" y="99.8">J3</text>
<text x="59.2" y="104.9">C27</text>
<text x="174.2" y="102.5">CRCW08056K98FKEA</text>
<text x="200.6" y="104.6">C34</text>
<text x="200.6" y="107">10000pF</text>
<text x="210.8" y="104.6">R29</text>
<text x="210.8" y="107">ERJ-6ENF6192V</text>
<text x="55.6" y="113.2">R21</text>
<text x="59.2" y="112.1">0.10uF</text>
<text x="67.6" y="113.2">R24</text>
<text x="80.9" y="109.6">U1</text>
<text x="233.8" y="109.9">B2B-PH-K</text>
<text x="55.6" y="115.6">200</text>
<text x="58.3" y="118.2">R23</text>
<text x="67.6" y="115.6">200</text>
<text x="119.2" y="114.2">C28</text>
<text x="119.2" y="116.5">0.10uF</text>
<text x="131.1" y="114.2">C29</text>
<text x="131.1" y="116.5">0.10uF</text>
<text x="58.3" y="122.5">0.001</text>
<text x="55.6" y="132.3">R22</text>
<text x="55.6" y="134.7">0</text>
<text x="67.6" y="132.3">R25</text>
<text x="67.6" y="134.7">0</text>
</g>
<g font-size="2.2" fill="#800000">
<text x="121.6" y="54.7">CPOUT</text>
<text x="181.4" y="54.7">CPOUT</text>
<text x="196.3" y="54.7">5V0</text>
<text x="208.3" y="54.7">3V3</text>
<text x="162.9" y="61.9">5V0</text>
<text x="167.7" y="61.9">3V3</text>
<text x="131.1" y="71.4">TOUT</text>
<text x="38" y="73.8">GND</text>
<text x="131.1" y="73.8">TIN</text>
<text x="207.8" y="78.6">GND</text>
<text x="171.8" y="97.7">TOUT</text>
<text x="200.6" y="97.7">TIN</text>
<text x="150.4" y="107.2">GND</text>
<text x="42.8" y="109.6">GND</text>
<text x="195.8" y="121.6">GND</text>
<text x="114.5" y="128.8">GND</text>
<text x="52.3" y="147.9">GND</text>
<text x="64.3" y="147.9">GND</text>
</g>
</svg>
